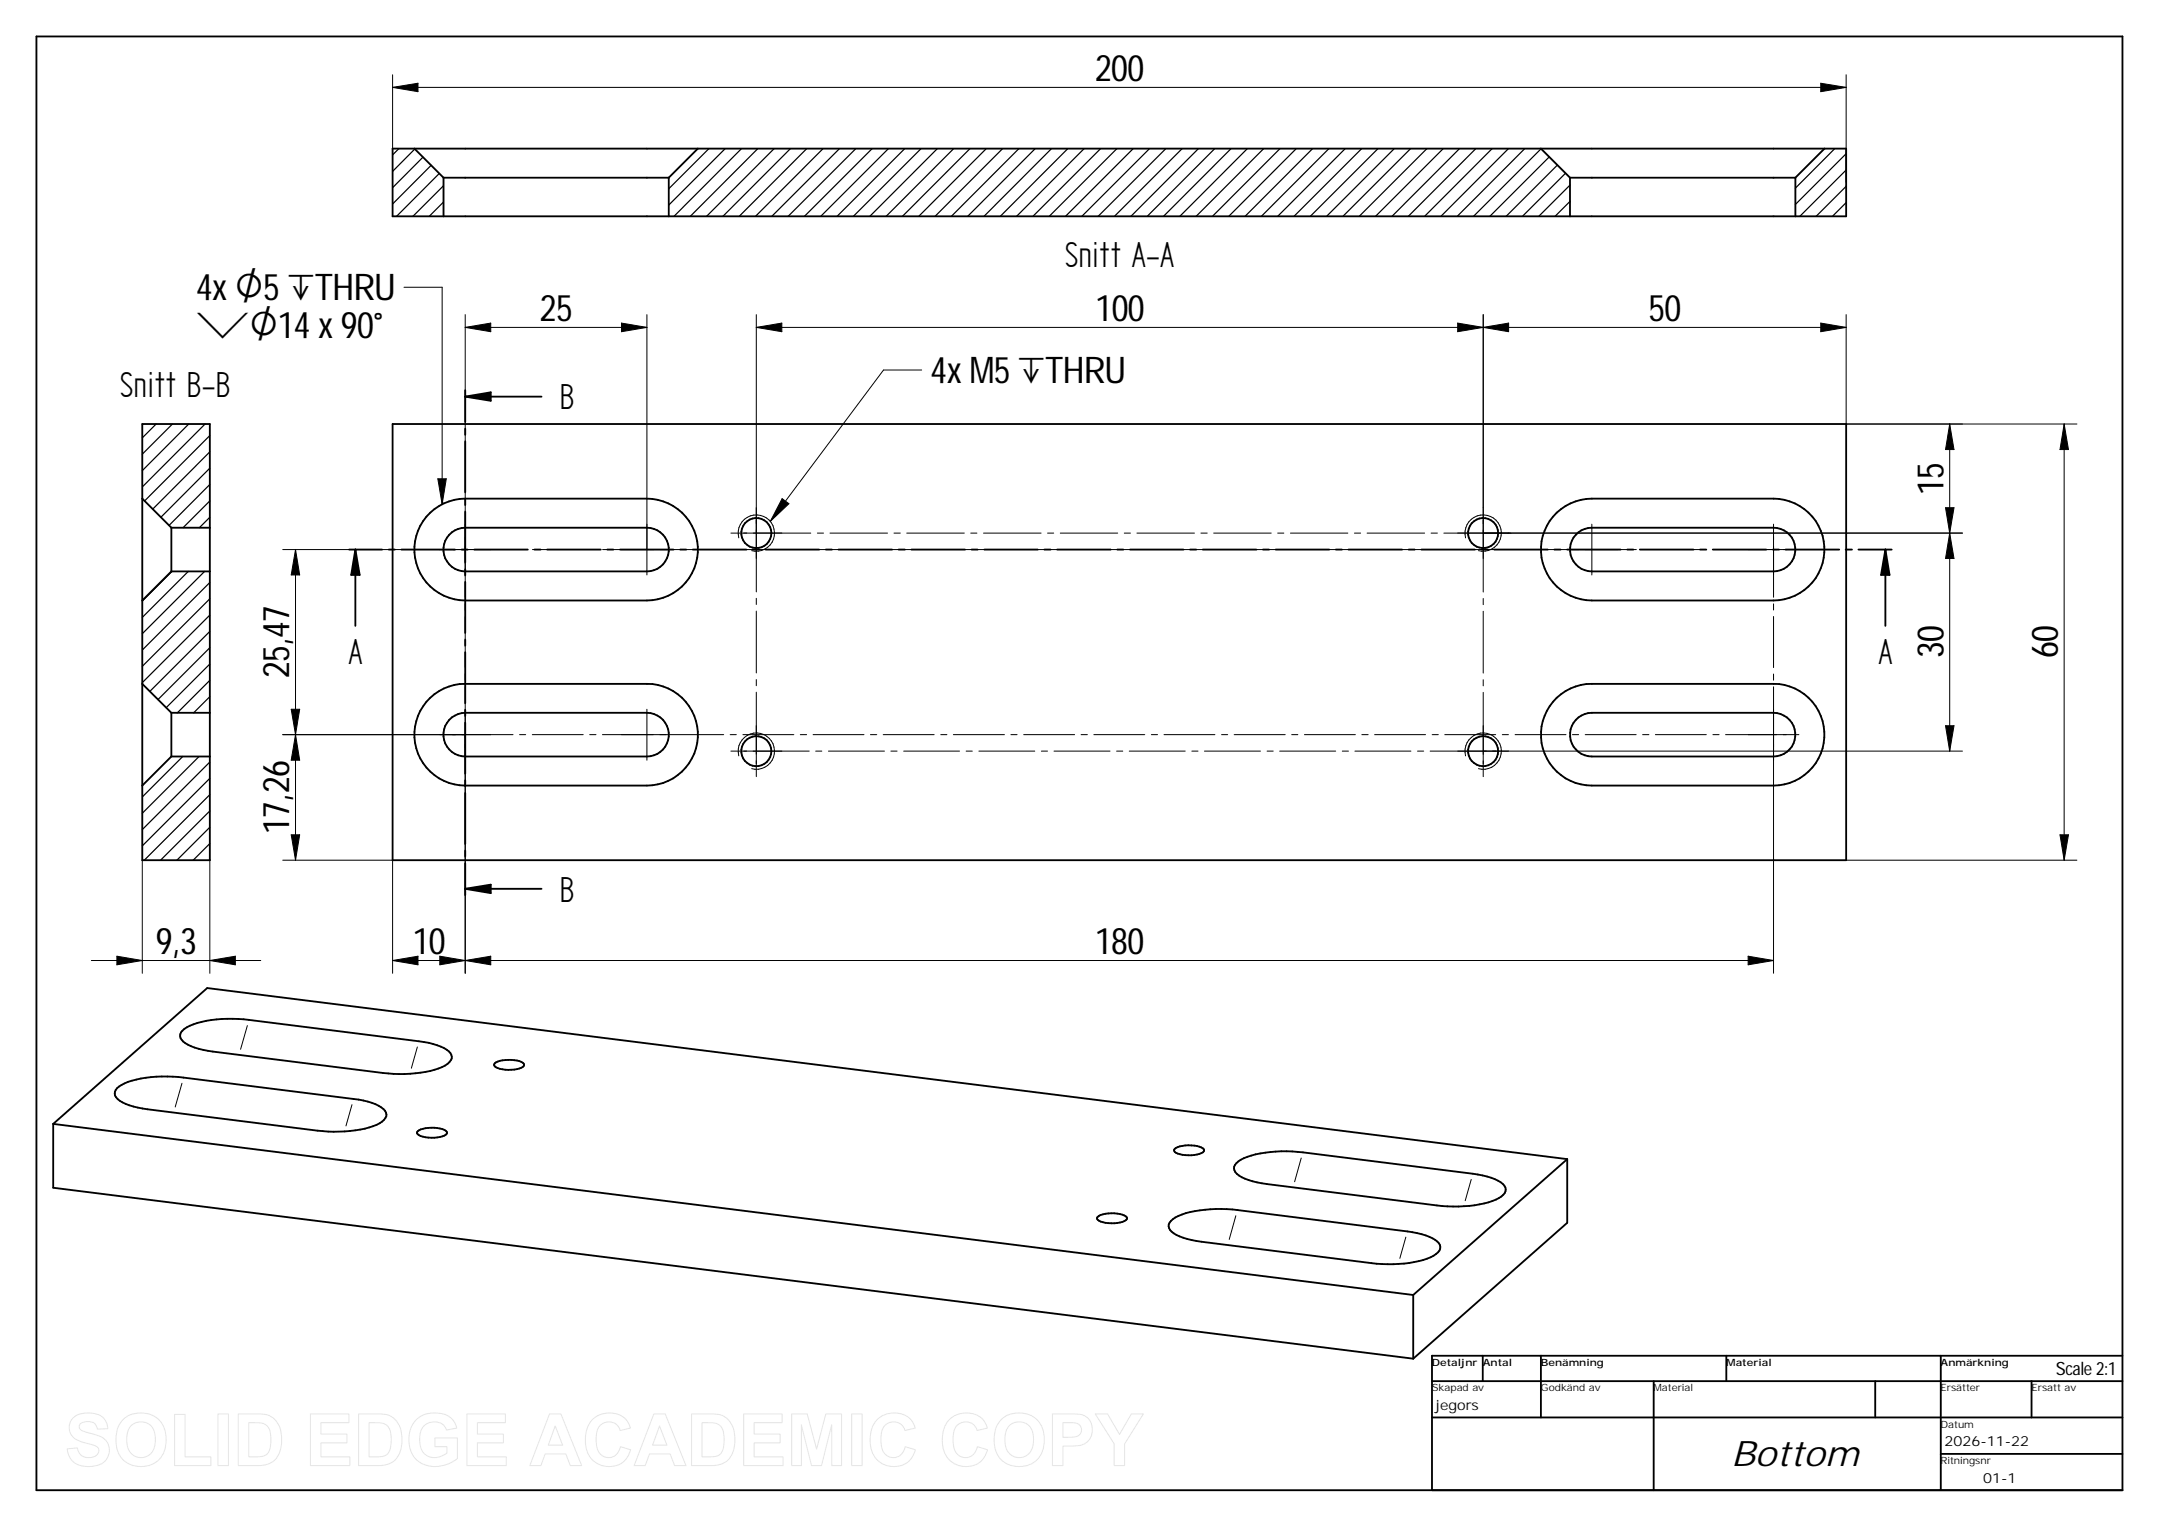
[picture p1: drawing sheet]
<svg xmlns="http://www.w3.org/2000/svg" width="594mm" height="420mm" viewBox="0 0 594 420" stroke-linecap="round" stroke-linejoin="round" font-family="sans-serif">
<g fill="none" stroke="#000" stroke-width=".51">
<path d="M10 10h574v400h-574zM108 40.9h400v18.6h-400zM114 40.9l8 8M122 48.9v10.6M122 48.9h62M184 48.9v10.6M192 40.9l-8 8M424 40.9l8 8M432 48.9h62M432 48.9v10.6M494 48.9v10.6M502 40.9l-8 8"/>
<path d="M39.2 116.7h18.5v120h-18.5zM108 116.7h400v120h-400zM128 107.4v8.7M128 109.1l7-1.2v2.4zM128 117.9v1.7M128 109.1h21M39.2 137.2l8 8M128 121.4v14.1M128 137.3v1.7M47.2 145.2h10.5M47.2 157.2h10.5M47.2 145.2v12"/>
<path d="M47.2 157.2l-8 8M96 151.2h9.1M97.8 151.2l1.2 7h-2.4zM97.8 151.2v21M107 151.2h1.7M110.4 151.2h14.8M118.4 141.1a14 14 0 0 1 9.6-3.9h50a14 14 0 0 1 14 14 14 14 0 0 1-14 14h-50a14 14 0 0 1-13-8.8 14 14 0 0 1 3.4-15.3zM123.6 147.2a6 6 0 0 1 4.4-2h50a6 6 0 0 1 6 6 6 6 0 0 1-6 6h-50a6 6 0 0 1-5.5-3.6 6 6 0 0 1 1.1-6.4zM127 151.2h1.7M128 140.8v14M128 156.6v1.7M130.5 151.2h14.7"/>
<path d="M147.1 151.2h1.7M150.5 151.2h14.8M167.1 151.2h1.7M170.6 151.2h14.7M187.1 151.2h1.7M190.6 151.2h14.8M207.2 151.2h1.7M210.7 151.2h14.7M227.2 151.2h1.7M230.7 151.2h14.8M247.3 151.2h1.7M250.8 151.2h14.8"/>
<path d="M267.3 151.2h1.7M270.8 151.2h14.8M287.4 151.2h1.7M290.9 151.2h14.7M307.4 151.2h1.7M310.9 151.2h14.8M327.4 151.2h1.8M331 151.2h14.7M347.5 151.2h1.7M351 151.2h14.8M367.6 151.2h1.7M371 151.2h14.8"/>
<path d="M387.6 151.2h1.7M391.1 151.2h14.7M407.7 151.2h1.7M411.1 151.2h14.8M427.7 151.2h1.7M428.4 141.1a14.2 14.2 0 0 1 9.6-3.9h50a14 14 0 0 1 14 14 14 14 0 0 1-14 14h-50a14 14 0 0 1-13-8.8 14 14 0 0 1 3.4-15.3zM431.2 151.2h14.7M433.6 147.2a5.7 5.7 0 0 1 4.4-2h50a6 6 0 0 1 6 6 6 6 0 0 1-6 6h-50a6 6 0 0 1-5.5-3.6 6 6 0 0 1 1.1-6.4zM447.8 151.2h1.6M451.2 151.2h14.8M467.8 151.2h1.7M471.3 151.2h14.7"/>
<path d="M487.8 151.2h1.7M491.3 151.2h14.8M507.9 151.2h1.7M511.4 151.2h9.1M518.8 151.2l1.1 7h-2.3zM518.8 151.2v21M128 160.1v14.1M128 176v1.7M128 179.5v14M39.2 188.2l8 7.9M47.2 196.1h10.5M47.2 196.1v12.1"/>
<path d="M118.4 192a13.7 13.7 0 0 1 9.6-3.8h50a14 14 0 0 1 14 14 14 14 0 0 1-14 14h-50a14 14 0 0 1-13-8.9 14 14 0 0 1 3.4-15.3zM123.6 198.1a6.4 6.4 0 0 1 4.4-2h50a6 6 0 0 1 6 6 6 6 0 0 1-6 6.1h-50a6 6 0 0 1-5.5-3.6 6 6 0 0 1 1.1-6.5zM128 195.3v1.7M128 198.8v14.1M428.4 192a14 14 0 0 1 9.6-3.8h50a14 14 0 0 1 14 14 14 14 0 0 1-14 14h-50a14 14 0 0 1-13-8.9 14 14 0 0 1 3.4-15.3zM433.6 198.1a6.1 6.1 0 0 1 4.4-2h50a6 6 0 0 1 6 6 6 6 0 0 1-6 6.1h-50a6 6 0 0 1-5.5-3.6 6 6 0 0 1 1.1-6.5zM47.2 208.2h10.5M47.2 208.2l-8 8M128 214.7v1.7M128 218.2v14M128 234v1.7M128 237.5v8.8"/>
<path d="M128 244.6h21M128 244.6l7-1.2v2.3zM32.2 299.4a18.8 18.8 0 0 1 10.8-3.2l6.1 .1 48.2 6.1a14 14 0 0 1 8.7 3.2 1.98 1.98 0 0 1-.9 3 22.2 22.2 0 0 1-11.8 2.8l-5.9-.3-46.8-5.9a16 16 0 0 1-8.2-2.8 1.93 1.93 0 0 1-.2-3zM50.2 283.6a18.3 18.3 0 0 1 10.8-3.2l6 .1 48.3 6a16.4 16.4 0 0 1 8.2 2.8 2 2 0 0 1-.4 3.4 22.7 22.7 0 0 1-11.8 2.8l-5.9-.3-46.8-5.9a16 16 0 0 1-8.2-2.7 1.89 1.89 0 0 1-.2-3zM136.1 292.6a9 9 0 0 1 7.8-.2 .62 .62 0 0 1 .3 .6 .62 .62 0 0 1-.3 .5 8.7 8.7 0 0 1-7.8-.1l-.1-.5zM14.6 309.2l42.4-37.3 374.2 47M14.6 309.2v17.6l374.3 47M14.6 309.2l374.3 47.1M114.9 311.3a8.7 8.7 0 0 1 7.8-.1l.3 .5a2.8 2.8 0 0 1-2.7 1.3 7.7 7.7 0 0 1-5.4-.9l-.1-.6zM323.3 316.1a8.7 8.7 0 0 1 7.7-.1l.3 .5a2.96 2.96 0 0 1-2.7 1.3 7.9 7.9 0 0 1-5.3-.9l-.2-.2zM431.2 318.9v17.6l-42.3 37.3M431.2 318.9l-42.3 37.4"/>
<path d="M302 334.8a8.7 8.7 0 0 1 7.8-.1l.3 .5a2.85 2.85 0 0 1-2.7 1.3 7.6 7.6 0 0 1-5.4-.9l-.1-.2zM322.2 335.9a14.5 14.5 0 0 1 8-2.9l4.4-.3 4.5 .1 48.2 6a16 16 0 0 1 8.2 2.8 2 2 0 0 1-.4 3.5 23.7 23.7 0 0 1-13.3 2.8l-4.4-.3-46.8-5.9a16.4 16.4 0 0 1-8.2-2.8 1.86 1.86 0 0 1-.2-3zM340.2 320a14.5 14.5 0 0 1 7.9-2.8l4.4-.4 6 .3 46.8 5.9a16 16 0 0 1 8.2 2.8 2.03 2.03 0 0 1-.4 3.4 24.3 24.3 0 0 1-13.3 2.8l-4.4-.3-46.8-5.9a16.4 16.4 0 0 1-8.2-2.8 1.86 1.86 0 0 1-.2-3zM388.9 356.3v17.5M408 373v7M424 373v17M475 373v7M534 373v37M584 373h-190v37M394 390h190M394 380h190M455 380v30"/>
<path d="M516 380v10M559 380v10M534 400h50"/>
<circle cx="208.1" cy="146.7" r="4.1"/>
<circle cx="408.1" cy="146.7" r="4.1"/>
<circle cx="208.1" cy="206.7" r="4.1"/>
<circle cx="408.1" cy="206.7" r="4.1"/>
</g>
<g fill="none" stroke="#000" stroke-width=".28">
<path d="M108 20.6v20.3M108 24l7-1.1v2.3zM108 24h400M501 22.9l7 1.1-7 1.2zM508 20.6v29.6M111.2 79h10.5v59.8M128 86.6v77.7M128 90.1h50M128 90.1l7-1.2v2.4zM171 88.9l7 1.2-7 1.2zM178 86.6v71.6M208.1 90.1h299.9"/>
<path d="M208.1 90.1l7-1.2v2.4zM208.1 86.6v76.3M401.1 88.9l14 2.4v-2.4l-14 2.4zM408.1 86.6v76.3M501 88.9l7 1.2-7 1.2zM508 86.6v30.1h63.5M253.6 101.8h-10.5l-31.1 41.7M536.5 116.7l1.2 7h-2.4zM536.5 116.7v90M568 116.7l1.2 7h-2.4zM568 116.7v120M120.5 131.7h2.3l-1.1 7.1z"/>
<path d="M215.2 137.2l1.9 1.4-5.1 4.9zM535.3 139.7h2.4l-1.2 7zM77.8 151.2h63.4M81.3 151.2l1.2 7h-2.4zM81.3 151.2v85.5M143 151.2h1.7M146.5 151.2h14M162.3 151.2h1.7M165.8 151.2h19.2M185.1 151.2h14.1M200.9 151.2h1.7M201.1 146.7h22"/>
<path d="M203.3 148a5 5 0 0 1 4.3-6.3 5 5 0 0 1 5.5 5.4 5 5 0 0 1-6.3 4.4M204.5 151.2h14M220.3 151.2h1.7M223.8 151.2h14M224.9 146.7h1.7M228.4 146.7h15.8M239.6 151.2h1.7M243.1 151.2h14M246 146.7h1.7M249.5 146.7h15.8M258.9 151.2h1.7M262.4 151.2h14"/>
<path d="M267.1 146.7h1.7M270.6 146.7h15.9M278.2 151.2h1.7M281.7 151.2h14M288.2 146.7h1.7M291.8 146.7h15.7M297.5 151.2h1.7M301 151.2h14M309.4 146.7h1.7M312.8 146.7h15.9M316.9 151.2h1.7M320.3 151.2h14"/>
<path d="M330.4 146.7h1.8M334 146.7h15.8M336.2 151.2h1.7M339.6 151.2h14.1M351.6 146.7h1.7M355.1 146.7h15.8M355.5 151.2h1.7M359 151.2h14M372.7 146.7h1.7M374.8 151.2h1.7M376.2 146.7h15.8M378.3 151.2h14"/>
<path d="M393.8 146.7h1.7M394.1 151.2h1.7M397.6 151.2h14M403.3 148a5 5 0 0 1 4.3-6.3 5 5 0 0 1 5.5 5.4 5 5 0 0 1-6.3 4.4M413.4 151.2h1.7M416.9 151.2h33.4M438 144.2v14M452 151.2h1.8M455.5 151.2h14.1M471.4 151.2h1.7M474.8 151.2h20.2M488 144.2v20.1"/>
<path d="M536.5 146.7l1.2 7h-2.4zM540 146.7h-142.7M128 166.2v1.7M128 169.6v14.1M208.1 164.6v1.7M208.1 168.1v17.1M408.1 164.7v1.7M408.1 168.2v17M488 166.2v1.7M488 169.6v14.1M80.1 195.2h2.4l-1.2 6.9zM128 185.5v1.7"/>
<path d="M128 189v78.8M178 195.2v14M208.1 187v1.7M208.1 190.5v23.2M408.1 187v1.7M408.1 190.5v23.2M488 185.5v1.7M488 189v78.8M535.3 199.7h2.4l-1.2 7zM77.8 202.1h63.4M81.3 202.1l1.2 7.1h-2.4zM143 202.1h1.6"/>
<path d="M146.5 202.1h14M162.3 202.1h1.7M165.8 202.1h33.3M200.9 202.1h1.7M201.1 206.7h21.6M203.3 208a5 5 0 0 1 4.3-6.3 5 5 0 0 1 5.5 5.4 5 5 0 0 1-6.3 4.4M204.4 202.1h14M220.2 202.1h1.7M223.7 202.1h14M224.4 206.7h1.7M228 206.7h15.4M239.5 202.1h1.8"/>
<path d="M243 202.1h14M245.1 206.7h1.7M248.7 206.7h15.3M258.9 202.1h1.7M262.3 202.1h14.1M265.8 206.7h1.7M269.4 206.7h15.3M278.2 202.1h1.7M281.7 202.1h14M286.5 206.7h1.7M290 206.7h15.4M297.5 202.1h1.7"/>
<path d="M301 202.1h14M307.2 206.7h1.7M310.7 206.7h15.4M316.8 202.1h1.7M320.3 202.1h14M327.9 206.7h1.7M331.4 206.7h15.4M336.1 202.1h1.7M339.6 202.1h14M348.7 206.7h1.6M352.1 206.7h15.4M355.4 202.1h1.7"/>
<path d="M358.9 202.1h14.1M369.4 206.7h1.6M372.8 206.7h15.4M374.7 202.1h1.8M378.2 202.1h14.1M390.1 206.7h1.6M394.1 202.1h1.7M397.5 202.1h14.1M403.3 208a5 5 0 0 1 4.3-6.3 5 5 0 0 1 5.5 5.4 5 5 0 0 1-6.3 4.4M413.4 202.1h1.7M416.9 202.1h14M432.7 202.1h1.7"/>
<path d="M436.2 202.1h14M452 202.1h1.7M455.5 202.1h14M471.3 202.1h1.7M474.8 202.1h20.2M540 206.7h-146.5M39.2 236.7v31.1M57.7 236.7v31.1M77.8 236.7h30.2v31.1M80.1 229.7h2.4l-1.2 7zM508 236.7h63.5M566.8 229.7h2.4l-1.2 7z"/>
<path d="M25.1 264.3h46.6M32.2 263.1l7 1.2-7 1.2zM57.7 264.3l7.1-1.2v2.4zM108 264.3l7-1.2v2.4zM108 264.3h380M121 263.1v2.4l14-2.4v2.4zM481 263.1l7 1.2-7 1.2zM50.1 298.1l-1.9 6.5M68.1 282.2l-1.9 6.5M114.8 288.1l-1.6 5.8M96.9 304l-1.7 5.8M358 318.6l-1.8 6.6"/>
<path d="M340.1 334.5l-1.9 6.5M404.8 324.5l-1.6 5.9M386.8 340.4l-1.6 5.8"/>
</g>
<g fill="#000">
<path d="M108 24l7-1.1v2.3zM501 22.9l7 1.1-7 1.2zM128 90.1l7-1.2v2.4zM171 88.9l7 1.2-7 1.2zM208.1 90.1l7-1.2v2.4zM401.1 88.9l7 1.2-7 1.2zM408.1 90.1l7-1.2v2.4zM501 88.9l7 1.2-7 1.2zM128 109.1l7-1.2v2.4zM120.5 131.7h2.3l-1.1 7.1zM215.2 137.2l1.9 1.4-5.1 4.9zM536.5 116.7l1.2 7h-2.4z"/>
<path d="M535.3 139.7h2.4l-1.2 7zM568 116.7l1.2 7h-2.4zM81.3 151.2l1.2 7h-2.4zM97.8 151.2l1.2 7h-2.4zM518.8 151.2l1.1 7h-2.3zM536.5 146.7l1.2 7h-2.4zM80.1 195.2h2.4l-1.2 6.9zM535.3 199.7h2.4l-1.2 7zM81.3 202.1l1.2 7.1h-2.4zM80.1 229.7h2.4l-1.2 7zM566.8 229.7h2.4l-1.2 7zM128 244.6l7-1.2v2.3z"/>
<path d="M32.2 263.1l7 1.2-7 1.2zM57.7 264.3l7.1-1.2v2.4zM108 264.3l7-1.2v2.4zM121 263.1l7 1.2-7 1.2zM128 264.3l7-1.2v2.4zM481 263.1l7 1.2-7 1.2z"/>
</g>
<g fill="none" stroke="#000" stroke-width=".34">
<path d="M109.8 40.9l-1.8 1.7M114.1 41l-6.1 6.2M116.4 43.3l-8.4 8.3M118.6 45.5l-10.6 10.6M120.9 47.8l-11.8 11.7M122 51.1l-8.4 8.4M122 55.6l-3.9 3.9M195.1 40.9l-11.1 11M199.6 40.9l-15.6 15.5M204 40.9l-18.5 18.6M208.5 40.9l-18.6 18.6M213 40.9l-18.6 18.6"/>
<path d="M217.5 40.9l-18.6 18.6M222 40.9l-18.6 18.6M226.5 40.9l-18.6 18.6M231 40.9l-18.6 18.6M235.5 40.9l-18.6 18.6M240 40.9l-18.6 18.6M244.5 40.9l-18.7 18.6M249 40.9l-18.7 18.6M253.4 40.9l-18.6 18.6M257.9 40.9l-18.6 18.6M262.4 40.9l-18.6 18.6M266.9 40.9l-18.6 18.6"/>
<path d="M271.4 40.9l-18.6 18.6M275.9 40.9l-18.6 18.6M280.4 40.9l-18.6 18.6M284.9 40.9l-18.6 18.6M289.3 40.9l-18.5 18.6M293.8 40.9l-18.6 18.6M298.3 40.9l-18.6 18.6M302.8 40.9l-18.6 18.6M307.3 40.9l-18.6 18.6M311.8 40.9l-18.6 18.6M316.3 40.9l-18.6 18.6M320.8 40.9l-18.6 18.6"/>
<path d="M325.3 40.9l-18.6 18.6M329.8 40.9l-18.6 18.6M334.3 40.9l-18.6 18.6M338.7 40.9l-18.5 18.6M343.2 40.9l-18.6 18.6M347.7 40.9l-18.6 18.6M352.2 40.9l-18.6 18.6M356.7 40.9l-18.6 18.6M361.2 40.9l-18.6 18.6M365.7 40.9l-18.6 18.6M370.2 40.9l-18.6 18.6M374.7 40.9l-18.6 18.6"/>
<path d="M379.2 40.9l-18.7 18.6M383.7 40.9l-18.7 18.6M388.1 40.9l-18.6 18.6M392.6 40.9l-18.6 18.6M397.1 40.9l-18.6 18.6M401.6 40.9l-18.6 18.6M406.1 40.9l-18.6 18.6M410.6 40.9l-18.6 18.6M415.1 40.9l-18.6 18.6M419.6 40.9l-18.6 18.6M424 40.9l-18.5 18.6M426.3 43.2l-16.4 16.3"/>
<path d="M428.5 45.4l-14.1 14.1M430.8 47.7l-11.9 11.8M432 55.4l-4.1 4.1M432 50.9l-8.6 8.6M504.9 40.9l-10.9 10.9M508 55.8l-3.8 3.7M508 51.3l-8.3 8.2M508 46.8l-12.7 12.7M508 42.3l-14 14M43 116.7l-3.8 3.8M47.4 116.7l-8.2 8.3M51.9 116.7l-12.7 12.8"/>
<path d="M56.4 116.7l-17.2 17.3M57.7 119.8l-17.9 18M57.7 137.8l-7.3 7.4M57.7 124.3l-15.7 15.8M57.7 128.8l-13.4 13.5M57.7 133.3l-11.2 11.3M47.3 157.2l-8.1 8.2M51.8 157.2l-12.6 12.7M56.3 157.2l-17.1 17.2M57.7 142.3l-2.8 2.9M57.7 178.2l-14.2 14.3M57.7 173.7l-16.5 16.5"/>
<path d="M57.7 160.3l-18.5 18.6M57.7 164.8l-18.5 18.5M57.7 169.2l-18.5 18.6M57.7 187.2l-8.9 8.9M57.7 191.7l-4.4 4.4M57.7 182.7l-12 12M50.3 208.2l-11.1 11.1M54.8 208.2l-15.6 15.6M57.7 218.7l-18 18M57.7 209.7l-18.5 18.6M57.7 214.2l-18.5 18.5M57.7 223.1l-13.5 13.6"/>
<path d="M57.7 227.6l-9 9.1M57.7 232.1l-4.5 4.6M57.7 236.6v.1"/>
</g>
<g fill="none" stroke="#e6e6e6" stroke-width=".28">
<path d="M20.2 390a7 7 0 0 1 8.4 .4l.7 .9 .4 1.8-2.9 .1a2.34 2.34 0 0 0-3.1-2 1.57 1.57 0 0 0-1.9 1.6 2.65 2.65 0 0 0 2.4 1.4l.6 .2a6.9 6.9 0 0 1 4.7 2.4 4.4 4.4 0 0 1-4 6.7 5.8 5.8 0 0 1-6.6-3l-.4-1.8 2.8-.3a3.2 3.2 0 0 0 2.5 2.6 3.2 3.2 0 0 0 3.4-1.5 1.82 1.82 0 0 0-2-2l-.4-.1a7.6 7.6 0 0 1-5.2-2.6 3.8 3.8 0 0 1 .6-4.8zM33.9 390.6a7.3 7.3 0 0 1 10.7 1.2 8.3 8.3 0 0 1-1.8 10.6 6.9 6.9 0 0 1-10.9-5.3 7.8 7.8 0 0 1 2-6.5zM35.9 392.4a3.9 3.9 0 0 1 4.4-.9 3.9 3.9 0 0 1 2.4 3.8 5 5 0 0 1-2.3 5.4 3.9 3.9 0 0 1-5.5-3.9l.2-2.8zM48 389.2h2.9v11.7h7.1v2.4h-10zM60 389h2.9v14.3h-2.9zM65.6 389h5.2a6 6 0 0 1 6.7 6.6 7 7 0 0 1-3.1 7l-2.3 .6-6.5 .1zM68.4 391.5a8.5 8.5 0 0 1 4.7 .5 5.6 5.6 0 0 1 1.4 5.4 3.2 3.2 0 0 1-3.9 3.5h-2.2zM85.4 389h10.6v2.5h-7.7v3.1h7.2v2.4h-7.2v3.9h8v2.4h-10.9zM98.7 389h5.2a6 6 0 0 1 6.7 6.6 7 7 0 0 1-3.1 7l-2.3 .6-6.5 .1zM101.6 391.5a8.5 8.5 0 0 1 4.6 .5 5.6 5.6 0 0 1 1.4 5.4 3.2 3.2 0 0 1-3.9 3.5h-2.1zM114.6 390.6a7.8 7.8 0 0 1 9.6-.3l.8 .9 .7 1.7-2.9 .6a3.8 3.8 0 0 0-3.7-2.3 3.8 3.8 0 0 0-3.4 2.7 5.9 5.9 0 0 0 1.7 6.6 5.2 5.2 0 0 0 5.6-.7v-1.7h-3.3v-2.5h6.2v5.7a8.8 8.8 0 0 1-11.5 .1 8.5 8.5 0 0 1 .2-10.8zM128.5 389h10.6v2.5h-7.7v3.1h7.1v2.4h-7.1v3.9h7.9v2.4h-10.8z"/>
<path d="M151.2 389h3.1l5.8 14.3h-3.2l-1.2-3.3h-5.7l-1.2 3.3h-3zM152.8 392.3l2 5.3h-3.9zM162.9 390.7a6.5 6.5 0 0 1 9.9 .7l.7 1.5-2.9 .7a3.3 3.3 0 0 0-3.6-2.3 3.3 3.3 0 0 0-2.9 3.2 6.2 6.2 0 0 0 1.6 6 3.3 3.3 0 0 0 5-2.4l2.8 .8a6.3 6.3 0 0 1-5.8 4.7 6.3 6.3 0 0 1-6.2-4.3 9.2 9.2 0 0 1 1.4-8.6zM179.9 389h3.1l5.8 14.3h-3.2l-1.2-3.3h-5.7l-1.2 3.3h-3zM181.5 392.3l2 5.3h-3.9zM190.3 389h5.2a6 6 0 0 1 6.7 6.6 7 7 0 0 1-3.1 7l-2.3 .6-6.5 .1zM193.2 391.5a8.5 8.5 0 0 1 4.6 .5 5.6 5.6 0 0 1 1.4 5.4 3.2 3.2 0 0 1-3.9 3.5h-2.1zM204.6 389h10.6v2.5h-7.7v3.1h7.2v2.4h-7.2v3.9h8v2.4h-10.9zM217.8 389h4.3l2.6 9.7 2.5-9.7h4.4v14.3h-2.7l-.1-11.3-2.7 11.3h-2.8l-2.8-11.3v11.3h-2.7zM234.4 389h2.8v14.3h-2.8zM241.3 390.7a6.5 6.5 0 0 1 9.9 .7l.6 1.5-2.8 .7a3.3 3.3 0 0 0-3.6-2.3 3.3 3.3 0 0 0-2.9 3.2 6.2 6.2 0 0 0 1.6 6 3.3 3.3 0 0 0 5-2.4l2.8 .8a6.3 6.3 0 0 1-5.9 4.7 6.3 6.3 0 0 1-6.1-4.3 9.2 9.2 0 0 1 1.4-8.6zM261.1 390.7a6.5 6.5 0 0 1 10 .7l.6 1.5-2.8 .7a3.3 3.3 0 0 0-3.7-2.3 3.3 3.3 0 0 0-2.8 3.2 6.2 6.2 0 0 0 1.5 6 3.3 3.3 0 0 0 5-2.4l2.8 .8a6.3 6.3 0 0 1-5.8 4.7 6.3 6.3 0 0 1-6.2-4.3 9.2 9.2 0 0 1 1.4-8.6z"/>
<path d="M275.5 390.6a7.3 7.3 0 0 1 10.8 1.2 8.3 8.3 0 0 1-1.9 10.6 6.9 6.9 0 0 1-10.8-5.3 7.8 7.8 0 0 1 1.9-6.5zM277.6 392.4a3.9 3.9 0 0 1 4.4-.9 3.9 3.9 0 0 1 2.4 3.8 5 5 0 0 1-2.4 5.4 3.9 3.9 0 0 1-5.5-3.9l.3-2.8zM289.6 389h4.6a7.5 7.5 0 0 1 4.8 .9 4.5 4.5 0 0 1 1.3 5.3 4.5 4.5 0 0 1-4.8 2.7h-3v5.4h-2.9zM292.5 391.5h1.4a3.3 3.3 0 0 1 3.6 1.2 2.04 2.04 0 0 1-2.3 2.7l-2.7 .1zM301.4 389h3.4l3.3 5.7 3.2-5.7h3.3l-5.2 8.3v6h-2.8v-6z"/>
</g>
<g font-size="11.3">
<text x="293" y="73.5">Snitt A-A</text>
<text x="33" y="109.3">Snitt B-B</text>
<text x="154" y="112.6">B</text>
<text x="95.9" y="182.7">A</text>
<text x="516.9" y="182.7">A</text>
<text x="154" y="248.1">B</text>
</g>
<text font-size="10.8" x="54" y="93">sO14 x 90v</text>
<g font-size="10.1">
<text x="301.3" y="22.3">200</text>
<text x="54" y="82.5">4xO5`THRU</text>
<text x="148.6" y="88.3">25</text>
<text x="301.4" y="88.3">100</text>
<text x="453.6" y="88.3">50</text>
<text x="256.1" y="105.3">4x M5`THRU</text>
<text x="534.7" y="136.1" transform="rotate(-90 534.7 136.1)">15</text>
<text x="534.7" y="181.1" transform="rotate(-90 534.7 181.1)">30</text>
<text x="566.2" y="181.1" transform="rotate(-90 566.2 181.1)">60</text>
<text x="79.6" y="186.7" transform="rotate(-90 79.6 186.7)">25,47</text>
<text x="79.6" y="229.4" transform="rotate(-90 79.6 229.4)">17,26</text>
<text x="42.9" y="262.6">9,3</text>
<text x="113.6" y="262.6">10</text>
<text x="301.3" y="262.6">180</text>
</g>
<text font-size="9.6" x="476.4" y="403.5">Bottom</text>
<text font-size="5" x="565.7" y="378.4">Scale 2:1</text>
<g font-size="3.9">
<text x="395" y="387.9">jegors</text>
<text x="535" y="397.8">2026-11-22</text>
<text x="545.7" y="407.9">01-1</text>
</g>
<g font-size="2.8">
<text x="394" y="375.8">Detaljnr Antal</text>
<text x="424" y="375.8">Benämning</text>
<text x="475" y="375.8">Material</text>
<text x="534" y="375.8">Anmärkning</text>
<text x="394" y="382.8">Skapad av</text>
<text x="424" y="382.8">Godkänd av</text>
<text x="455" y="382.8">Material</text>
<text x="534" y="382.8">Ersätter</text>
<text x="559" y="382.8">Ersatt av</text>
<text x="534" y="392.8">Datum</text>
<text x="534" y="402.8">Ritningsnr</text>
</g>
</svg>
